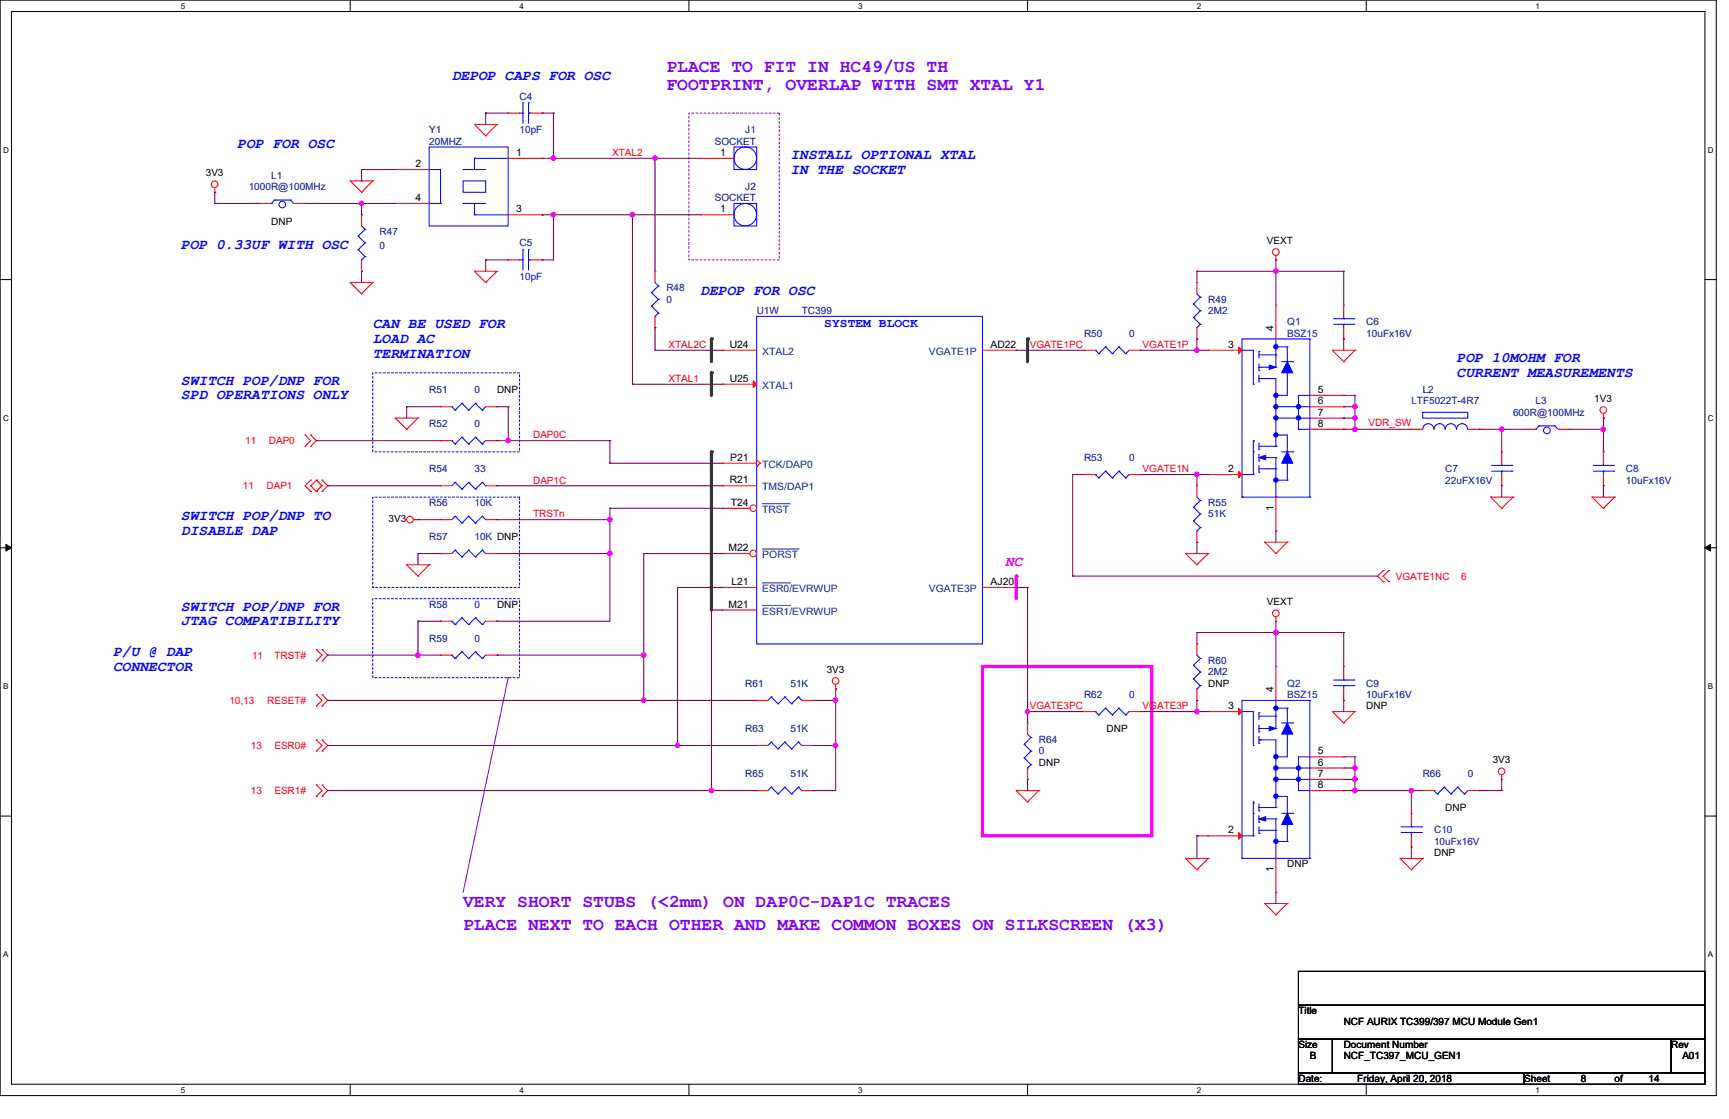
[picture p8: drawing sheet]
<svg xmlns="http://www.w3.org/2000/svg" width="432mm" height="279mm" viewBox="0 0 432 279" stroke-linecap="round" stroke-linejoin="round" font-family="sans-serif">
<path d="M0 0h428.6v273.6h-428.6zM2.9 2.9h422.9v267.8h-422.9z" fill="none" stroke="#000" stroke-width=".25"/>
<g fill="#fff">
<path d="M45.2 .4h1.1v2.2h-1.1z"/>
<path d="M45.2 271.1h1.1v2.2h-1.1z"/>
</g>
<path d="M87.5 0v2.9M87.5 270.7v2.9" fill="none" stroke="#000" stroke-width=".25"/>
<g fill="#fff">
<path d="M129.8 .4h1.1v2.2h-1.1z"/>
<path d="M129.8 271.1h1.1v2.2h-1.1z"/>
</g>
<path d="M172 0v2.9M172 270.7v2.9" fill="none" stroke="#000" stroke-width=".25"/>
<g fill="#fff">
<path d="M214.3 .4h1.1v2.2h-1.1z"/>
<path d="M214.3 271.1h1.1v2.2h-1.1z"/>
</g>
<path d="M256.6 0v2.9M256.6 270.7v2.9" fill="none" stroke="#000" stroke-width=".25"/>
<g fill="#fff">
<path d="M298.9 .4h1.1v2.2h-1.1z"/>
<path d="M298.9 271.1h1.1v2.2h-1.1z"/>
</g>
<path d="M341.2 0v2.9M341.2 270.7v2.9" fill="none" stroke="#000" stroke-width=".25"/>
<g fill="#fff">
<path d="M383.5 .4h1.1v2.2h-1.1z"/>
<path d="M383.5 271.1h1.1v2.2h-1.1z"/>
<path d="M.8 36.3h1.4v2.3h-1.4z"/>
<path d="M426.5 36.3h1.4v2.3h-1.4z"/>
<path d="M.8 103.3h1.4v2.2h-1.4z"/>
<path d="M426.5 103.3h1.4v2.2h-1.4z"/>
</g>
<path d="M0 69.8h2.9M425.8 69.8h2.8" fill="none" stroke="#000" stroke-width=".25"/>
<g fill="#fff">
<path d="M.8 170.2h1.3v2.3h-1.3z"/>
<path d="M426.5 170.2h1.3v2.3h-1.3z"/>
</g>
<path d="M0 136.8h2.9M425.8 136.8h2.8" fill="none" stroke="#000" stroke-width=".25"/>
<path d="M1.5 135.9l1.4 .9-1.4 .8zM425.8 136.8l1.4-.9v1.7z" fill="#000" stroke="#000" stroke-width=".25"/>
<g fill="#fff">
<path d="M.8 237.2h1.3v2.2h-1.3z"/>
<path d="M426.5 237.2h1.3v2.2h-1.3z"/>
</g>
<path d="M0 203.8h2.9M425.8 203.8h2.8" fill="none" stroke="#000" stroke-width=".25"/>
<path d="M93.1 93.1h36.7v19.7h-36.7zM93.1 124.1h36.7v22.6h-36.7zM93.1 149.5h36.7v19.7h-36.7z" fill="none" stroke="#00f" stroke-width=".25" stroke-dasharray=".5"/>
<path d="M126.9 169.2h.1M126.9 169.2l-11.2 53.6" fill="none" stroke="#8000ff" stroke-width=".25"/>
<path d="M172 28.2h22.6v36.7h-22.6z" fill="none" stroke="#8000ff" stroke-width=".25" stroke-dasharray=".5"/>
<path d="M256.6 84.6v5.7" fill="none" stroke="#008000" stroke-width=".8"/>
<circle cx="256.6" cy="84.6" r=".4" fill="#008000"/>
<path d="M177.7 93.1v5.6" fill="none" stroke="#008000" stroke-width=".8"/>
<circle cx="177.7" cy="93.1" r=".4" fill="#008000"/>
<path d="M177.7 84.6v5.7" fill="none" stroke="#008000" stroke-width=".8"/>
<circle cx="177.7" cy="84.6" r=".4" fill="#008000"/>
<path d="M177.7 112.8v39.5" fill="none" stroke="#008000" stroke-width=".8"/>
<circle cx="177.7" cy="112.8" r=".4" fill="#008000"/>
<path d="M253.8 143.8v5.7" fill="none" stroke="#f0f" stroke-width=".8"/>
<circle cx="253.8" cy="143.8" r=".4" fill="#f0f"/>
<path d="M245.4 166.4h42.3v42.3h-42.3z" fill="none" stroke="#f0f" stroke-width=".8"/>
<g fill="none" stroke="#f00" stroke-width=".25">
<path d="M118.5 31.1h.1M118.5 31.1h5.6M118.5 31.1l2.8 2.8M121.3 33.9h.1M124.1 31.1h.1M124.1 31.1l-2.8 2.8M126.9 28.2h.1M126.9 28.2h2.9M132.6 28.2h2.8M135.4 28.2h.1M174.9 39.5h.1M174.9 39.5h8.4"/>
<path d="M53.6 48h.1M53.6 46.9v1.1M87.5 45.2h.1M87.5 45.2h5.6M87.5 45.2l2.8 2.8M90.3 48h.1M93.1 45.2h.1M93.1 45.2l-2.8 2.8M174.9 53.6h.1M174.9 53.6h8.4M87.5 70.5h.1M87.5 70.5h5.6"/>
<path d="M87.5 70.5l2.8 2.9M90.3 73.4h.1M93.1 70.5h.1M93.1 70.5l-2.8 2.9M118.5 67.7h.1M118.5 67.7h5.6M118.5 67.7l2.8 2.8M121.3 70.5h.1M124.1 67.7h.1M124.1 67.7l-2.8 2.8M126.9 64.9h.1M126.9 64.9h2.9"/>
<path d="M132.6 64.9h2.8M135.4 64.9h.1M318.6 64.9h.1M318.6 63.8v1.1M335.6 76.2h.1M335.6 76.2v2.8M270.7 87.5h.1M270.7 87.5h2.9M282 87.5h2.8M284.8 87.5h.1M332.7 87.5h.1M332.7 87.5h5.7"/>
<path d="M332.7 87.5l2.9 2.8M335.6 90.3h.1M335.6 84.6h.1M335.6 81.8v2.8M338.4 87.5h.1M338.4 87.5l-2.8 2.8M76.2 111.4h.1M76.2 108.6h.1M76.2 108.6l1.4 1.4-1.4 1.4M77.6 108.6h.1M77.6 111.4h.1M77.6 119.9h.1"/>
<path d="M77.6 108.6l1.4 1.4-1.4 1.4M77.6 119.9l-1.4 1.4 1.4 1.4M79 119.9h.1M79 119.9l1.4 1.4-1.4 1.4M79 119.9l-1.4 1.4M80.4 119.9h.1M80.4 119.9l1.4 1.4-1.4 1.4M98.7 104.4h.1M98.7 104.4h5.7M98.7 104.4l2.9 2.8M101.6 107.2h.1M104.4 104.4h.1"/>
<path d="M104.4 104.4l-2.8 2.8M110 110h.1M110 110h2.8M121.3 110h2.8M124.1 110h.1M375 112.8h.1M375 112.8v2.9M375 118.5v2.8M380.7 107.2h.1M380.7 107.2h2.8M389.1 107.2h2.9M392 107.2h.1"/>
<path d="M400.4 104.4h.1M400.4 112.8h.1M400.4 103.3v1.1M400.4 112.8v2.9M400.4 118.5v2.8M77.6 121.3h.1M77.6 122.7h.1M77.6 121.3l1.4 1.4M79 122.7h.1M80.4 122.7h.1M103.3 129.8h1.1M104.4 129.8h.1"/>
<path d="M296.1 138.2h.1M296.1 138.2h5.7M296.1 138.2l2.8 2.8M298.9 121.3h.1M298.9 135.4h.1M298.9 121.3v2.8M298.9 132.6v2.8M301.8 138.2h.1M301.8 138.2l-2.9 2.8M315.8 135.4h.1M315.8 135.4h5.7M315.8 135.4l2.8 2.8"/>
<path d="M318.6 138.2h.1M321.5 135.4h.1M321.5 135.4l-2.9 2.8M372.2 124.1h.1M372.2 124.1h5.7M372.2 124.1l2.8 2.8M375 126.9h.1M375 121.3h.1M377.9 124.1h.1M377.9 124.1l-2.9 2.8M397.6 124.1h.1M397.6 124.1h5.6"/>
<path d="M397.6 124.1l2.8 2.8M400.4 126.9h.1M400.4 121.3h.1M403.2 124.1h.1M403.2 124.1l-2.8 2.8M101.6 141h.1M101.6 141h5.6M101.6 141l2.8 2.8M104.4 143.8h.1M107.2 141h.1M107.2 141l-2.8 2.8M110 155.1h.1"/>
<path d="M110 155.1h2.8M121.3 155.1h2.8M124.1 155.1h.1M298.9 141h.1M318.6 155.1h.1M318.6 154v1.1M345.4 142.5h.1M345.4 145.2h.1M345.4 142.5l-1.4 1.3 1.4 1.4M346.8 145.2h.1M346.8 142.5h.1M346.8 142.5l-1.4 1.3 1.4 1.4"/>
<path d="M79 176.3h.1M79 173.4h.1M79 165h.1M79 162.2h.1M79 173.4l1.4 1.5-1.4 1.4M79 162.2l1.4 1.4-1.4 1.4M80.4 173.4h.1M80.4 176.3h.1M80.4 162.2h.1M80.4 165h.1M80.4 173.4l1.4 1.5-1.4 1.4M80.4 162.2l1.4 1.4-1.4 1.4"/>
<path d="M208.7 172h.1M208.7 170.9v1.1M298.9 160.8h.1M298.9 174.9h.1M298.9 160.8v2.8M298.9 172v2.9M332.7 177.7h.1M332.7 177.7h5.7M332.7 177.7l2.9 2.8M338.4 177.7h.1M338.4 177.7l-2.8 2.8M79 187.5h.1"/>
<path d="M79 184.7h.1M79 198.8h.1M79 196h.1M79 184.7l1.4 1.4-1.4 1.4M79 196l1.4 1.4-1.4 1.4M80.4 184.7h.1M80.4 187.5h.1M80.4 196h.1M80.4 198.8h.1M80.4 184.7l1.4 1.4-1.4 1.4M80.4 196l1.4 1.4-1.4 1.4M253.8 197.4h.1"/>
<path d="M253.8 197.4h5.7M253.8 197.4l2.8 2.8M256.6 180.5h.1M256.6 194.6h.1M256.6 180.5v2.8M256.6 191.8v2.8M259.5 197.4h.1M259.5 197.4l-2.9 2.8M335.6 180.5h.1M375 194.6h.1M375 193.5v1.1M256.6 200.2h.1"/>
<path d="M296.1 214.3h.1M296.1 214.3h5.7M296.1 214.3l2.8 2.9M298.9 217.2h.1M301.8 214.3h.1M301.8 214.3l-2.9 2.9M349.7 214.3h.1M349.7 214.3h5.6M349.7 214.3l2.8 2.9M352.5 217.2h.1M352.5 203.1h.1M352.5 211.5h.1"/>
<path d="M352.5 203.1v2.8M352.5 208.7v2.8M355.3 214.3h.1M355.3 214.3l-2.8 2.9M315.8 225.6h.1M315.8 225.6h5.7M315.8 225.6l2.8 2.8M318.6 228.4h.1M321.5 225.6h.1M321.5 225.6l-2.9 2.8"/>
<circle cx="53.6" cy="46" r=".83"/>
<circle cx="318.6" cy="62.9" r=".83"/>
<circle cx="400.4" cy="102.4" r=".83"/>
<circle cx="102.4" cy="129.7" r=".83"/>
<circle cx="318.6" cy="153.1" r=".83"/>
<circle cx="208.7" cy="170" r=".83"/>
<circle cx="375" cy="192.6" r=".83"/>
</g>
<path d="M324.3 242.5h101.5v8.5h-101.5zM324.3 251h101.5v8.5h-101.5zM324.3 259.5h8.4v8.4h-8.4zM332.7 259.5h84.6v8.4h-84.6zM417.3 259.5h8.5v8.4h-8.5zM324.3 267.9h56.4v2.8h-56.4zM380.7 267.9h45.1v2.8h-45.1z" fill="none" stroke="#000" stroke-width=".25"/>
<g fill="none" stroke="#00f" stroke-width=".25">
<path d="M129.8 28.2h.8M130.6 25.7h.1M130.6 28.2h.1M130.6 25.7v5.1M132 28.2h.1M132 25.7h.1M132 28.2h.6M132 25.7v5.1M183.3 36.7h5.7v5.6h-5.7zM183.3 50.8h5.7v5.6h-5.7zM129.8 64.9h.8M130.6 62.4h.1"/>
<path d="M130.6 64.9h.1M130.6 62.4v5M132 64.9h.1M132 62.4h.1M132 62.4v5M132 64.9h.6M189 79h56.4v81.8h-56.4zM333 79.6h5.1M335.6 79.6h.1M335.6 79v.6M338.1 79.6h.1M273.6 87.5h.1"/>
<path d="M273.6 87.5l.8 .8M274.4 88.3h.1M276.1 86.6h.1M276.1 86.6l1.7 1.7M276.1 86.6l-1.7 1.7M277.8 88.3h.1M279.4 86.6h.1M279.4 86.6l1.7 1.7M279.4 86.6l-1.6 1.7M281.1 88.3h.1M282 87.5l-.9 .8M333 81h5.1"/>
<path d="M335.6 81h.1M335.6 81v.8M338.1 81h.1M112.8 110h.1M112.8 110l.9 .9M113.7 110.9h.1M115.4 109.2h.1M115.4 109.2l1.7 1.7M115.4 109.2l-1.7 1.7M117.1 110.9h.1M118.7 109.2h.1M118.7 109.2l1.7 1.7"/>
<path d="M118.7 109.2l-1.6 1.7M120.4 110.9h.1M121.3 110l-.9 .9M372.5 117.6h5.1M372.5 116.2h5.1M375 116.2h.1M375 117.6h.1M375 115.7v.5M375 117.6v.9M377.6 117.6h.1M377.6 116.2h.1M383.5 107.2h.1"/>
<path d="M384.3 106.3h.1M384.3 106.3h4M384.3 106.3l-.8 .9M388.3 106.3h.1M388.3 106.3l.8 .9M397.9 117.6h5.1M397.9 116.2h5.1M400.4 116.2h.1M400.4 117.6h.1M400.4 115.7v.5M400.4 117.6v.9M403 117.6h.1"/>
<path d="M403 116.2h.1M298.1 126.7h.1M298.1 130h.1M298.1 126.7l1.7 1.7M298.1 130l1.7 1.7M298.9 132.6h.1M298.9 124.1l.9 .9M299.8 125h.1M299.8 128.4h.1M299.8 131.7h.1M299.8 125l-1.7 1.7M299.8 128.4l-1.7 1.6"/>
<path d="M299.8 131.7l-.9 .9M112.8 155.1h.1M112.8 155.1l.9 .9M113.7 156h.1M115.4 154.3h.1M115.4 154.3l1.7 1.7M115.4 154.3l-1.7 1.7M117.1 156h.1M118.7 154.3h.1M118.7 154.3l1.7 1.7M118.7 154.3l-1.6 1.7M120.4 156h.1"/>
<path d="M121.3 155.1l-.9 .9M298.1 166.1h.1M298.1 169.5h.1M298.1 166.1l1.7 1.7M298.1 169.5l1.7 1.7M298.9 172h.1M298.9 163.6l.9 .8M299.8 164.4h.1M299.8 167.8h.1M299.8 171.2h.1M299.8 164.4l-1.7 1.7M299.8 167.8l-1.7 1.7"/>
<path d="M299.8 171.2l-.9 .8M255.8 185.8h.1M255.8 189.2h.1M255.8 185.8l1.7 1.7M255.8 189.2l1.7 1.7M256.6 191.8h.1M256.6 183.3l.9 .8M257.5 184.1h.1M257.5 187.5h.1M257.5 190.9h.1M257.5 184.1l-1.7 1.7M257.5 187.5l-1.7 1.7"/>
<path d="M257.5 190.9l-.9 .9M349.9 207.9h5.1M349.9 206.5h5.1M352.5 206.5h.1M352.5 207.9h.1M352.5 205.9v.6M352.5 207.9v.8M355 207.9h.1M355 206.5h.1"/>
<circle cx="186.1" cy="39.5" r="2.81"/>
<circle cx="186.1" cy="53.6" r="2.81"/>
<circle cx="386.3" cy="107.5" r=".83"/>
</g>
<circle cx="188.1" cy="138.2" r=".83" fill="#fff" stroke="#f00" stroke-width=".25"/>
<path d="M245.4 87.5h8.4M253.8 87.5h.1M180.5 138.2h.1M180.5 121.3h.1M180.5 138.2h6.8M180.5 121.3h8.5M180.5 146.7h.1M180.5 152.3h.1M180.5 146.7h8.5M180.5 152.3h8.5M245.4 146.7h8.4M253.8 146.7h.1" fill="none" stroke="#f00" stroke-width=".25"/>
<path d="M190.4 137.1h8.9M199.3 137.1h.1M190.4 145.5h6.7M190.4 151.2h6.7M197.1 145.5h.1M197.1 151.2h.1" fill="none" stroke="#004080" stroke-width=".25"/>
<circle cx="188.1" cy="126.9" r=".83" fill="#fff" stroke="#f00" stroke-width=".25"/>
<g fill="none" stroke="#f00" stroke-width=".25">
<path d="M126.9 39.5h8.5M135.4 39.5h.1M64.9 50.8h.1M64.9 50.8h2.8M73.4 50.8h2.8M76.2 50.8h.1M90.3 53.6h.1M90.3 53.6v2.8M98.7 42.3h.1M98.7 50.8h.1M98.7 50.8h8.5M98.7 42.3h8.5"/>
<path d="M126.9 53.6h8.5M135.4 53.6h.1M90.3 67.7h.1M90.3 64.9v2.8M163.6 67.7h.1M163.6 67.7v2.8M163.6 79v2.8M298.9 70.5h.1M298.9 70.5v2.9M318.6 76.2h.1M318.6 76.2v8.4M163.6 81.8h.1"/>
<path d="M180.5 95.9h.1M180.5 87.5h.1M180.5 95.9h8.5M180.5 87.5h8.5M298.9 84.6h.1M298.9 81.8v2.8M301.8 87.5h.1M301.8 87.5h8.4M327.1 98.7h8.5M335.6 98.7h.1M110 101.6h.1M110 101.6h2.8"/>
<path d="M121.3 101.6h2.8M124.1 101.6h.1M180.5 115.7h.1M180.5 115.7h8.5M189 116.5h.1M189 114.8l.8 .9M189.8 115.7h.1M189.8 115.7l-.8 .8M270.7 118.5h.1M270.7 118.5h2.9M282 118.5h2.8M284.8 118.5h.1"/>
<path d="M301.8 118.5h.1M301.8 118.5h8.4M327.1 101.6h8.5M327.1 107.2h8.5M327.1 104.4h8.5M335.6 101.6h.1M335.6 104.4h.1M335.6 107.2h.1M352.5 107.2h.1M352.5 107.2h2.8M366.6 107.2h2.8M369.4 107.2h.1"/>
<path d="M110 129.8h.1M110 121.3h.1M110 138.2h.1M110 129.8h2.8M110 121.3h2.8M110 138.2h2.8M121.3 129.8h2.8M121.3 121.3h2.8M121.3 138.2h2.8M124.1 129.8h.1M124.1 121.3h.1M124.1 138.2h.1"/>
<path d="M180.5 126.9h.1M180.5 126.9h6.8M318.6 132.6h.1M318.6 124.1v8.5M110 163.6h.1M110 163.6h2.8M121.3 163.6h2.8M124.1 163.6h.1M189 174.9h.1M189 174.9h2.8M200.2 174.9h2.9M203.1 174.9h.1"/>
<path d="M270.7 177.7h.1M270.7 177.7h2.9M282 177.7h2.8M284.8 177.7h.1M301.8 177.7h.1M301.8 177.7h8.4M318.6 166.4h.1M318.6 166.4v8.5M335.6 166.4h.1M335.6 174.9h.1M335.6 166.4v2.8M335.6 172v2.9"/>
<path d="M189 186.1h.1M189 197.4h.1M189 197.4h2.8M189 186.1h2.8M200.2 197.4h2.9M200.2 186.1h2.9M203.1 186.1h.1M203.1 197.4h.1M327.1 197.4h8.5M327.1 189h8.5M327.1 191.8h8.5M327.1 194.6h8.5"/>
<path d="M335.6 189h.1M335.6 191.8h.1M335.6 194.6h.1M335.6 197.4h.1M355.3 197.4h.1M355.3 197.4h2.8M366.6 197.4h2.8M369.4 197.4h.1M301.8 208.7h.1M301.8 208.7h8.4M318.6 214.3v8.5M318.6 222.8h.1"/>
</g>
<path d="M190.4 125.8h6.7M197.1 125.8h.1" fill="none" stroke="#004080" stroke-width=".25"/>
<g fill="#f00" stroke="#f00" stroke-width=".25">
<path d="M188.1 95.1l.9 .8-.9 .9z"/>
<path d="M309.3 176.8l.9 .9-.9 .8z"/>
<path d="M309.3 207.9l.9 .8-.9 .8z"/>
<path d="M309.3 86.6l.9 .9-.9 .8z"/>
<path d="M309.3 117.6l.9 .9-.9 .8z"/>
</g>
<g fill="none" stroke="#00f" stroke-width=".25">
<path d="M107.2 36.7h19.7v19.7h-19.7zM118.5 39.5h.1M118.5 39.5h8.4M118.5 39.5v2.8M67.7 50.8h.1M68.6 50h.1M68.6 50h3.9M68.6 50l-.9 .8M72.5 50h.1M72.5 50l.9 .8M89.5 59h.1M89.5 59l1.6 1.7"/>
<path d="M90.3 56.4l.8 .9M91.1 57.3h.1M91.1 57.3l-1.6 1.7M107.2 50.8h.1M107.2 42.3h.1M107.2 42.3h2.8v8.5M107.2 50.8h2.8M110 50.8h.1M115.7 45.2h5.6v2.8h-5.6zM115.7 42.3h.1M115.7 50.8h.1M115.7 42.3h5.6"/>
<path d="M115.7 50.8h5.6M118.5 53.6h.1M118.5 50.8h.1M118.5 53.6h8.4M118.5 50.8v2.8M89.5 62.4h.1M89.5 62.4l1.6 1.7M90.3 64.9h.1M91.1 60.7h.1M91.1 64.1h.1M91.1 60.7l-1.6 1.7M91.1 64.1l-.8 .8"/>
<path d="M162.7 73.1h.1M162.7 76.5h.1M162.7 73.1l1.7 1.7M162.7 76.5l1.7 1.6M163.6 79h.1M163.6 70.5l.8 .9M164.4 71.4h.1M164.4 74.8h.1M164.4 78.1h.1M164.4 71.4l-1.7 1.7M164.4 74.8l-1.7 1.7M164.4 78.1l-.8 .9"/>
<path d="M298.1 75.9h.1M298.1 79.3h.1M298.1 75.9l1.7 1.7M298.1 79.3l1.7 1.7M298.9 73.4l.9 .8M299.8 74.2h.1M299.8 77.6h.1M299.8 74.2l-1.7 1.7M299.8 77.6l-1.7 1.7M298.9 81.8h.1M299.8 81h.1M299.8 81l-.9 .8"/>
<path d="M310.2 87.5h.1M310.2 87.5h2.8v8.4M313 95.9h.1M314.4 92.5h.1M314.4 95.3h.1M314.4 94.5h.1M314.4 87.8h.1M314.4 91.7h.1M314.4 94.5h4.2v16.9M314.4 87.8v1.7M314.4 90.8v1.7M314.4 93.7v1.6"/>
<path d="M314.4 88.6h4.2M314.4 91.7h2.8M314.7 94.5h.1M318.6 98.7h.1M318.6 91.7h.1M318.6 86.6h.1M318.6 88.6h.1M318.6 84.6v7.1M318.6 86.6h2.9M320.1 90.3h2.8M321.5 93.1h.1M321.5 86.6h.1"/>
<path d="M321.5 86.6v3.7M321.5 93.1v5.6h-2.9M322.9 90.3h.1M327.1 84.6h.1M327.1 98.7h.1M327.1 84.6v39.5M327.1 84.6h-16.9v39.5M327.1 98.7h-2.8v8.5M112.8 101.6h.1M112.8 101.6l.9 .8M113.7 102.4h.1M115.4 100.7h.1"/>
<path d="M115.4 100.7l1.7 1.7M115.4 100.7l-1.7 1.7M117.1 102.4h.1M118.7 100.7h.1M118.7 100.7l1.7 1.7M118.7 100.7l-1.6 1.7M120.4 102.4h.1M121.3 101.6l-.9 .8M273.6 118.5h.1M273.6 118.5l.8 .8M274.4 119.3h.1M276.1 117.6h.1"/>
<path d="M276.1 117.6l1.7 1.7M276.1 117.6l-1.7 1.7M277.8 119.3h.1M279.4 117.6h.1M279.4 117.6l1.7 1.7M279.4 117.6l-1.6 1.7M281.1 119.3h.1M282 118.5l-.9 .8M310.2 118.5h2.8M313 118.5h.1M313 112.8h.1M313 110.3h.1"/>
<path d="M313 110h.1M313 110v8.5M314.4 112.3h.1M314.4 115.1h.1M314.4 117.9h.1M314.4 110.6v1.7M314.4 113.4v1.7M314.4 116.2v1.7M314.4 111.4h4.2M314.4 114.3h.6M314.4 117.1h4.2M315 114.3h.1"/>
<path d="M316.1 114.3h2.5M318.6 111.4h.1M318.6 114.3h.1M318.6 117.1h.1M318.6 119.9h.1M318.6 108.6h.1M318.6 101.6h.1M318.6 108.6h2.9v4.2M318.6 114.3v9.8M318.6 119.9h2.9M318.6 101.6h8.5M318.6 104.4h8.5"/>
<path d="M320.1 112.8h2.8M321.5 112.8h.1M321.5 119.9h.1M321.5 115.7v4.2M322.9 112.8h.1M324.3 101.6h.1M324.3 104.4h.1M324.3 107.2h.1M324.3 107.2h2.8M327.1 101.6h.1M327.1 104.4h.1M327.1 107.2h.1"/>
<path d="M355.3 103h11.3v1.4h-11.3zM355.3 107.2a1.4 1.4 0 0 1 1.4-1.4 1.4 1.4 0 0 1 1.4 1.4 1.45 1.45 0 0 1 1.4-1.4 1.38 1.38 0 0 1 1.4 1.4M360.9 107.2a1.4 1.4 0 0 1 1.4-1.4 1.4 1.4 0 0 1 1.4 1.4 1.45 1.45 0 0 1 1.5-1.4 1.38 1.38 0 0 1 1.3 1.4M113.7 128.9h.1M113.7 120.4h.1M113.7 137.4h.1M113.7 128.9l-.9 .9M113.7 128.9l1.7 1.7M113.7 120.4l-.9 .9M113.7 120.4l1.7 1.7M113.7 137.4l-.9 .8M113.7 137.4l1.7 1.7"/>
<path d="M115.4 130.6h.1M115.4 122.1h.1M115.4 139.1h.1M117.1 128.9h.1M117.1 120.4h.1M117.1 137.4h.1M117.1 128.9l-1.7 1.7M117.1 128.9l1.6 1.7M117.1 120.4l-1.7 1.7M117.1 120.4l1.6 1.7M117.1 137.4l-1.7 1.7M117.1 137.4l1.6 1.7"/>
<path d="M118.7 130.6h.1M118.7 122.1h.1M118.7 139.1h.1M120.4 128.9h.1M120.4 120.4h.1M120.4 137.4h.1M120.4 128.9l-1.7 1.7M120.4 128.9l.9 .9M120.4 120.4l-1.7 1.7M120.4 120.4l.9 .9M120.4 137.4l-1.7 1.7M120.4 137.4l.9 .8"/>
<path d="M121.3 129.8h.1M121.3 121.3h.1M121.3 138.2h.1M310.2 124.1h.1M310.2 124.1h16.9M318.6 124.1h.1M327.1 124.1h.1M112.8 163.6h.1M112.8 163.6l.9 .8M113.7 164.4h.1M115.4 162.7h.1M115.4 162.7l1.7 1.7"/>
<path d="M115.4 162.7l-1.7 1.7M117.1 164.4h.1M118.7 162.7h.1M118.7 162.7l1.7 1.7M118.7 162.7l-1.6 1.7M120.4 164.4h.1M121.3 163.6l-.9 .8M192.6 174h.1M192.6 174l-.8 .9M192.6 174l1.7 1.7M194.3 175.7h.1M196 174h.1"/>
<path d="M196 174l-1.7 1.7M196 174l1.7 1.7M197.7 175.7h.1M199.4 174h.1M199.4 174l-1.7 1.7M199.4 174l.8 .9M200.2 174.9h.1M273.6 177.7h.1M273.6 177.7l.8 .8M274.4 178.5h.1M276.1 176.8h.1M276.1 176.8l1.7 1.7"/>
<path d="M276.1 176.8l-1.7 1.7M277.8 178.5h.1M279.4 176.8h.1M279.4 176.8l1.7 1.7M279.4 176.8l-1.6 1.7M281.1 178.5h.1M282 177.7l-.9 .8M310.2 177.7h.1M310.2 177.7h2.8v8.4M314.4 178h.1M314.4 178v1.7M314.4 178.8h4.2"/>
<path d="M318.6 176.8h.1M318.6 178.8h.1M318.6 174.9v7M318.6 176.8h2.9M321.5 176.8h.1M321.5 176.8v3.7M327.1 174.9h.1M327.1 174.9h-16.9v39.4M327.1 174.9v39.4M333 171.2h5.1M333 169.8h5.1M335.6 169.8h.1"/>
<path d="M335.6 171.2h.1M335.6 169.2v.6M335.6 171.2v.8M338.1 171.2h.1M338.1 169.8h.1M192.6 185.3h.1M192.6 196.6h.1M192.6 185.3l-.8 .8M192.6 185.3l1.7 1.7M192.6 196.6l-.8 .8M192.6 196.6l1.7 1.6M194.3 187h.1"/>
<path d="M194.3 198.2h.1M196 185.3h.1M196 196.6h.1M196 185.3l-1.7 1.7M196 185.3l1.7 1.7M196 196.6l-1.7 1.6M196 196.6l1.7 1.6M197.7 187h.1M197.7 198.2h.1M199.4 185.3h.1M199.4 196.6h.1M199.4 185.3l-1.7 1.7"/>
<path d="M199.4 185.3l.8 .8M199.4 196.6l-1.7 1.6M199.4 196.6l.8 .8M200.2 186.1h.1M200.2 197.4h.1M313 186.1h.1M314.4 182.8h.1M314.4 185.6h.1M314.4 184.7h.1M314.4 181.9h.1M314.4 184.7h4.2v16.9M314.4 181.1v1.7"/>
<path d="M314.4 183.9v1.7M314.4 181.9h2.8M314.7 184.7h.1M318.6 198.8h.1M318.6 189h.1M318.6 181.9h.1M318.6 191.8h.1M318.6 198.8h2.9v4.3M318.6 191.8h8.5M318.6 194.6h8.5M320.1 180.5h2.8M321.5 183.3h.1"/>
<path d="M321.5 183.3v5.7h-2.9M322.9 180.5h.1M324.3 191.8h.1M324.3 194.6h.1M324.3 197.4h.1M324.3 197.4h2.8M327.1 189h.1M327.1 191.8h.1M327.1 194.6h.1M327.1 197.4h.1M327.1 189h-2.8v8.4M358.1 197.4h.1"/>
<path d="M358.1 197.4l.9 .8M359 198.2h.1M360.7 196.6h.1M360.7 196.6l1.7 1.6M360.7 196.6l-1.7 1.6M362.4 198.2h.1M364 196.6h.1M364 196.6l1.7 1.6M364 196.6l-1.6 1.6M365.7 198.2h.1M366.6 197.4l-.9 .8M310.2 214.3h.1"/>
<path d="M310.2 208.7h2.8M310.2 214.3h16.9M313 208.7h.1M313 203.1h.1M313 200.5h.1M313 200.2h.1M313 200.2v8.5M314.4 202.5h.1M314.4 205.3h.1M314.4 208.1h.1M314.4 201.6h4.2M314.4 200.8v1.7"/>
<path d="M314.4 203.6v1.7M314.4 206.5v1.6M314.4 204.5h.6M314.4 207.3h4.2M315 204.5h.1M316.1 204.5h2.5M318.6 201.6h.1M318.6 214.3h.1M318.6 204.5h.1M318.6 207.3h.1M318.6 210.1h.1M318.6 204.5v9.8"/>
<path d="M318.6 210.1h2.9M320.1 203.1h2.8M321.5 203.1h.1M321.5 210.1h.1M321.5 205.9v4.2M322.9 203.1h.1M327.1 214.3h.1"/>
<circle cx="70.5" cy="51.1" r=".83"/>
</g>
<g fill="#00f" stroke="#00f" stroke-width=".25">
<path d="M321.5 180.5l1.4 2.8h-2.8z"/>
<path d="M314.4 204.5l1.7-.6v1.1z"/>
<path d="M321.5 203.1l1.4 2.8h-2.8z"/>
<path d="M316.9 181.4l1.7 .5-1.7 .6z"/>
<path d="M321.5 90.3l1.4 2.8h-2.8z"/>
<path d="M314.4 114.3l1.7-.6v1.1z"/>
<path d="M321.5 112.8l1.4 2.9h-2.8z"/>
<path d="M316.9 91.1l1.7 .6-1.7 .5z"/>
<circle cx="318.6" cy="198.8" r=".55"/>
<circle cx="318.6" cy="210.1" r=".55"/>
<circle cx="318.6" cy="176.8" r=".55"/>
<circle cx="318.6" cy="188.9" r=".55"/>
<circle cx="318.6" cy="191.8" r=".55"/>
<circle cx="318.6" cy="194.6" r=".55"/>
<circle cx="324.3" cy="191.8" r=".55"/>
<circle cx="324.3" cy="194.6" r=".55"/>
<circle cx="318.6" cy="108.6" r=".55"/>
<circle cx="318.6" cy="119.9" r=".55"/>
<circle cx="318.6" cy="86.6" r=".55"/>
<circle cx="318.6" cy="98.7" r=".55"/>
<circle cx="318.6" cy="101.5" r=".55"/>
<circle cx="318.6" cy="104.4" r=".55"/>
<circle cx="324.3" cy="101.5" r=".55"/>
<circle cx="324.3" cy="104.4" r=".55"/>
</g>
<g fill="none" stroke="#800040" stroke-width=".25">
<path d="M121.3 28.2h.1M121.3 28.2h5.6M121.3 28.2v2.9M135.4 39.5h.1M135.4 28.2h.1M135.4 39.5h39.5M135.4 28.2h2.8M138.2 28.2h.1M138.2 39.5h.1M138.2 28.2v11.3M163.6 39.5h.1M163.6 39.5v28.2"/>
<path d="M53.6 48h.1M53.6 50.8h.1M53.6 50.8h11.3M53.6 48v2.8M76.2 50.8h.1M76.2 50.8h22.5M90.3 42.3h.1M90.3 45.2h.1M90.3 50.8h.1M90.3 53.6h.1M90.3 42.3h8.4M90.3 42.3v2.9"/>
<path d="M90.3 50.8v2.8M135.4 53.6h.1M135.4 53.6h39.5M138.2 53.6h.1M138.2 53.6v11.3h-2.8M157.9 53.6h.1M157.9 53.6v42.3M90.3 67.7h.1M90.3 67.7v2.8M121.3 64.9h.1M121.3 64.9v2.8M121.3 64.9h5.6"/>
<path d="M135.4 64.9h.1M298.9 67.7h.1M298.9 67.7h36.7M298.9 67.7v2.8M318.6 64.9h.1M318.6 67.7h.1M318.6 64.9v11.3M335.6 67.7h.1M335.6 67.7v8.5M157.9 95.9h.1M157.9 95.9h22.6M163.6 81.8h.1"/>
<path d="M163.6 87.5h.1M163.6 87.5h16.9M163.6 81.8v5.7M253.8 87.5h.1M253.8 87.5h16.9M284.8 87.5h.1M284.8 87.5h17M298.9 84.6h.1M298.9 87.5h.1M298.9 84.6v2.9M335.6 84.6h.1M335.6 98.7h.1"/>
<path d="M335.6 84.6v2.9M335.6 98.7h2.8M338.4 98.7h.1M338.4 98.7v8.5M79 110h.1M79 110h31M101.6 101.6h.1M101.6 101.6h8.4M101.6 101.6v2.8M124.1 110h.1M124.1 101.6h.1M124.1 110h28.2"/>
<path d="M124.1 101.6h2.8M126.9 101.6h.1M126.9 110h.1M126.9 101.6v8.4M152.3 110h.1M152.3 115.7h.1M152.3 110v5.7M152.3 115.7h28.2M267.9 118.5h.1M267.9 118.5h2.8M267.9 118.5v25.3M284.8 118.5h.1"/>
<path d="M284.8 118.5h17M298.9 118.5h.1M298.9 118.5v2.8M335.6 101.6h.1M335.6 104.4h.1M335.6 107.2h.1M335.6 101.6h2.8M335.6 104.4h2.8M335.6 107.2h16.9M338.4 101.6h.1M338.4 104.4h.1M338.4 107.2h.1"/>
<path d="M369.4 107.2h.1M369.4 107.2h11.3M375 107.2h.1M375 107.2v5.6M392 107.2h8.4M400.4 107.2h.1M400.4 104.4h.1M400.4 104.4v8.4M81.8 121.3h.1M81.8 121.3h28.2M104.4 138.2h.1M104.4 129.8h.1"/>
<path d="M104.4 129.8h5.6M104.4 138.2v2.8M104.4 138.2h5.6M124.1 121.3h.1M124.1 129.8h.1M124.1 138.2h.1M124.1 121.3h56.4M124.1 129.8h28.2M124.1 138.2h28.2M152.3 126.9h.1M152.3 129.8h.1M152.3 138.2h.1"/>
<path d="M152.3 126.9v28.2h-28.2M152.3 126.9h28.2M160.8 138.2h.1M160.8 138.2h19.7M160.8 138.2v36.7M298.9 135.4h.1M298.9 135.4v2.8M318.6 132.6h.1M318.6 132.6v2.8M375 121.3h.1M375 121.3v2.8M400.4 121.3h.1"/>
<path d="M400.4 121.3v2.8M104.4 155.1h.1M104.4 155.1v8.5M104.4 155.1h5.6M124.1 155.1h.1M169.2 146.7h.1M169.2 146.7h11.3M169.2 146.7v39.4M177.7 152.3h.1M177.7 152.3h2.8M177.7 152.3v45.1M253.8 146.7h.1"/>
<path d="M253.8 146.7h2.8M256.6 146.7h.1M256.6 146.7v33.8M267.9 143.8h.1M267.9 143.8h76.1M298.9 157.9h.1M298.9 157.9v2.9M298.9 157.9h36.7M318.6 155.1h.1M318.6 157.9h.1M318.6 155.1v11.3M335.6 157.9h.1"/>
<path d="M335.6 157.9v8.5M81.8 163.6h.1M81.8 174.9h.1M81.8 163.6h28.2M81.8 174.9h107.2M104.4 163.6h.1M124.1 163.6h.1M124.1 163.6h36.7M160.8 163.6h.1M160.8 174.9h.1M203.1 174.9h.1M203.1 174.9h5.6"/>
<path d="M208.7 174.9h.1M208.7 172h.1M208.7 172v25.4h-5.6M256.6 177.7h.1M256.6 177.7h14.1M284.8 177.7h.1M284.8 177.7h17M298.9 174.9h.1M298.9 177.7h.1M298.9 174.9v2.8M335.6 174.9h.1M335.6 174.9v2.8"/>
<path d="M81.8 186.1h.1M81.8 197.4h.1M81.8 186.1h107.2M81.8 197.4h107.2M169.2 186.1h.1M177.7 197.4h.1M203.1 197.4h.1M203.1 186.1h.1M203.1 186.1h5.6M208.7 186.1h.1M256.6 194.6h.1M256.6 194.6v2.8"/>
<path d="M335.6 197.4h.1M335.6 197.4h19.7M335.6 189h2.8M335.6 194.6h2.8M335.6 191.8h2.8M338.4 189h.1M338.4 191.8h.1M338.4 194.6h.1M338.4 197.4h.1M338.4 189v8.4M352.5 197.4h.1M352.5 197.4v5.7"/>
<path d="M369.4 197.4h.1M369.4 197.4h5.6M375 197.4h.1M375 194.6v2.8M298.9 208.7h.1M298.9 208.7v5.6M298.9 208.7h2.9M352.5 211.5h.1M352.5 211.5v2.8M318.6 225.6h.1M318.6 222.8v2.8"/>
</g>
<g fill="#f0f" stroke="#f0f" stroke-width=".25">
<circle cx="126.9" cy="110" r=".55"/>
<circle cx="138.2" cy="53.6" r=".55"/>
<circle cx="160.7" cy="163.6" r=".55"/>
<circle cx="152.3" cy="129.7" r=".55"/>
<circle cx="298.9" cy="87.4" r=".54"/>
<circle cx="318.6" cy="67.7" r=".55"/>
<circle cx="338.4" cy="107.2" r=".55"/>
<circle cx="338.4" cy="104.4" r=".55"/>
<circle cx="338.4" cy="101.5" r=".55"/>
<circle cx="298.9" cy="118.4" r=".54"/>
<circle cx="375" cy="107.2" r=".55"/>
<circle cx="157.9" cy="53.6" r=".54"/>
<circle cx="152.3" cy="138.2" r=".55"/>
<circle cx="104.4" cy="163.6" r=".55"/>
<circle cx="160.7" cy="174.8" r=".55"/>
<circle cx="138.2" cy="39.5" r=".55"/>
<circle cx="163.6" cy="39.5" r=".55"/>
<circle cx="169.2" cy="186.1" r=".55"/>
<circle cx="177.7" cy="197.4" r=".55"/>
<circle cx="208.7" cy="186.1" r=".55"/>
<circle cx="208.7" cy="174.8" r=".55"/>
<circle cx="90.3" cy="50.8" r=".55"/>
<circle cx="400.4" cy="107.2" r=".55"/>
<circle cx="298.9" cy="177.7" r=".54"/>
<circle cx="318.6" cy="157.9" r=".55"/>
<circle cx="256.6" cy="177.7" r=".54"/>
<circle cx="338.4" cy="194.6" r=".55"/>
<circle cx="338.4" cy="197.4" r=".55"/>
<circle cx="338.4" cy="191.8" r=".55"/>
<circle cx="352.5" cy="197.4" r=".55"/>
</g>
<g font-size="4.5" fill="#8000ff">
<text x="166.4" y="17.9">PLACE TO FIT IN HC49/US TH</text>
<text x="166.4" y="22.4">FOOTPRINT, OVERLAP WITH SMT XTAL Y1</text>
<text x="115.7" y="226.6">VERY SHORT STUBS (&lt;2mm) ON DAP0C-DAP1C TRACES</text>
<text x="115.7" y="232.2">PLACE NEXT TO EACH OTHER AND MAKE COMMON BOXES ON SILKSCREEN (X3)</text>
</g>
<g font-size="3.6" fill="#00f">
<text x="112.8" y="20">DEPOP CAPS FOR OSC</text>
<text x="59.3" y="36.9">POP FOR OSC</text>
<text x="197.4" y="39.7">INSTALL OPTIONAL XTAL</text>
<text x="197.4" y="43.3">IN THE SOCKET</text>
<text x="45.2" y="62.3">POP 0.33UF WITH OSC</text>
<text x="174.9" y="73.5">DEPOP FOR OSC</text>
<text x="93.1" y="82">CAN BE USED FOR</text>
<text x="93.1" y="85.6">LOAD AC</text>
<text x="93.1" y="89.3">TERMINATION</text>
<text x="363.8" y="90.5">POP 10MOHM FOR</text>
<text x="363.8" y="94.1">CURRENT MEASUREMENTS</text>
<text x="45.2" y="96.1">SWITCH POP/DNP FOR</text>
<text x="45.2" y="99.7">SPD OPERATIONS ONLY</text>
<text x="45.2" y="129.9">SWITCH POP/DNP TO</text>
<text x="45.2" y="133.6">DISABLE DAP</text>
<text x="45.2" y="152.5">SWITCH POP/DNP FOR</text>
<text x="45.2" y="156.1">JTAG COMPATIBILITY</text>
<text x="28.2" y="163.8">P/U @ DAP</text>
<text x="28.2" y="167.4">CONNECTOR</text>
</g>
<text font-size="3.6" fill="#f0f" x="251" y="141.2">NC</text>
<text font-size="3.1" fill="#00f" x="205.9" y="81.6">SYSTEM BLOCK</text>
<g font-size="2.5" fill="#000080">
<text x="129.8" y="24.9">C4</text>
<text x="107.2" y="33.3">Y1</text>
<text x="129.8" y="33.3">10pF</text>
<text x="186.1" y="33.3">J1</text>
<text x="107.2" y="36.2">20MHZ</text>
<text x="178.5" y="36.2">SOCKET</text>
<text x="62.1" y="47.4">1000R@100MHz</text>
<text x="67.7" y="44.6">L1</text>
<text x="186.1" y="47.4">J2</text>
<text x="178.5" y="50.3">SOCKET</text>
<text x="94.8" y="58.7">R47</text>
<text x="94.8" y="62.1">0</text>
<text x="129.8" y="61.5">C5</text>
<text x="129.8" y="70">10pF</text>
<text x="166.4" y="72.8">R48</text>
<text x="166.4" y="75.6">0</text>
<text x="301.8" y="75.6">R49</text>
<text x="189" y="78.4">U1W</text>
<text x="200.2" y="78.4">TC399</text>
<text x="301.8" y="78.4">2M2</text>
<text x="321.5" y="81.2">Q1</text>
<text x="341.2" y="81.2">C6</text>
<text x="270.7" y="84.1">R50</text>
<text x="282" y="84.1">0</text>
<text x="321.5" y="84.1">BSZ15</text>
<text x="341.2" y="84.1">10uFx16V</text>
<text x="107.2" y="98.2">R51</text>
<text x="118.5" y="98.2">0</text>
<text x="352.5" y="101">LTF5022T-4R7</text>
<text x="355.3" y="98.2">L2</text>
<text x="383.5" y="101">L3</text>
<text x="107.2" y="106.6">R52</text>
<text x="118.5" y="106.6">0</text>
<text x="377.9" y="103.8">600R@100MHz</text>
<text x="107.2" y="117.9">R54</text>
<text x="118.5" y="117.9">33</text>
<text x="270.7" y="115.1">R53</text>
<text x="282" y="115.1">0</text>
<text x="360.9" y="117.9">C7</text>
<text x="406.1" y="117.9">C8</text>
<text x="360.9" y="120.7">22uFX16V</text>
<text x="406.1" y="120.7">10uFx16V</text>
<text x="107.2" y="126.4">R56</text>
<text x="118.5" y="126.4">10K</text>
<text x="301.8" y="126.4">R55</text>
<text x="301.8" y="129.2">51K</text>
<text x="107.2" y="134.8">R57</text>
<text x="118.5" y="134.8">10K DNP</text>
<text x="107.2" y="151.7">R58</text>
<text x="118.5" y="151.7">0</text>
<text x="107.2" y="160.2">R59</text>
<text x="118.5" y="160.2">0</text>
<text x="301.8" y="165.8">R60</text>
<text x="186.1" y="171.5">R61</text>
<text x="197.4" y="171.5">51K</text>
<text x="301.8" y="168.7">2M2</text>
<text x="321.5" y="171.5">Q2</text>
<text x="341.2" y="171.5">C9</text>
<text x="270.7" y="174.3">R62</text>
<text x="282" y="174.3">0</text>
<text x="321.5" y="174.3">BSZ15</text>
<text x="341.2" y="174.3">10uFx16V</text>
<text x="186.1" y="182.8">R63</text>
<text x="197.4" y="182.8">51K</text>
<text x="259.5" y="185.5">R64</text>
<text x="259.5" y="188.4">0</text>
<text x="186.1" y="194">R65</text>
<text x="197.4" y="194">51K</text>
<text x="355.3" y="194">R66</text>
<text x="366.6" y="194">0</text>
<text x="358.1" y="208.1">C10</text>
<text x="358.1" y="210.9">10uFx16V</text>
</g>
<g font-size="2.5">
<text x="103.8" y="41.7">2</text>
<text x="128.9" y="38.9">1</text>
<text x="179.9" y="38.9">1</text>
<text x="51.4" y="44">3V3</text>
<text x="103.8" y="50.2">4</text>
<text x="128.9" y="53">3</text>
<text x="179.9" y="53">1</text>
<text x="67.7" y="56.1">DNP</text>
<text x="316.4" y="61">VEXT</text>
<text x="318.1" y="82.6" transform="rotate(-90 318.1 82.6)">4</text>
<text x="182.2" y="86.9">U24</text>
<text x="247.4" y="86.9">AD22</text>
<text x="306.7" y="86.9">3</text>
<text x="182.2" y="95.3">U25</text>
<text x="124.1" y="98.2">DNP</text>
<text x="329.1" y="98.1">5</text>
<text x="329.1" y="101">6</text>
<text x="398.1" y="100.4">1V3</text>
<text x="329.1" y="103.8">7</text>
<text x="329.1" y="106.6">8</text>
<text x="182.4" y="115.1">P21</text>
<text x="306.7" y="117.9">2</text>
<text x="182.2" y="120.7">R21</text>
<text x="97" y="130.3">3V3</text>
<text x="182.5" y="126.3">T24</text>
<text x="318.1" y="127.5" transform="rotate(-90 318.1 127.5)">1</text>
<text x="181.9" y="137.6">M22</text>
<text x="182.7" y="146.1">L21</text>
<text x="247.4" y="146.1">AJ20</text>
<text x="124.1" y="151.7">DNP</text>
<text x="181.9" y="151.7">M21</text>
<text x="316.4" y="151.2">VEXT</text>
<text x="206.5" y="168.1">3V3</text>
<text x="301.8" y="171.5">DNP</text>
<text x="318.1" y="172.9" transform="rotate(-90 318.1 172.9)">4</text>
<text x="306.7" y="177.1">3</text>
<text x="341.2" y="177.1">DNP</text>
<text x="276.4" y="182.8">DNP</text>
<text x="259.5" y="191.2">DNP</text>
<text x="329.1" y="188.4">5</text>
<text x="329.1" y="191.2">6</text>
<text x="372.8" y="190.6">3V3</text>
<text x="329.1" y="194">7</text>
<text x="329.1" y="196.8">8</text>
<text x="360.9" y="202.5">DNP</text>
<text x="306.7" y="208.1">2</text>
<text x="358.1" y="213.7">DNP</text>
<text x="318.1" y="217.8" transform="rotate(-90 318.1 217.8)">1</text>
<text x="321.5" y="216.6">DNP</text>
<text x="324.3" y="253.2">Title</text>
<text x="335.6" y="256">NCF AURIX TC399/397 MCU Module Gen1</text>
<text x="324.3" y="261.7">Size</text>
<text x="335.6" y="261.7">Document Number</text>
<text x="417.3" y="261.7">Rev</text>
<text x="327.1" y="264.5">B</text>
<text x="335.6" y="264.5">NCF_TC397_MCU_GEN1</text>
<text x="420.2" y="264.5">A01</text>
<text x="324.3" y="270.1">Date:</text>
<text x="339" y="270.1">Friday, April 20, 2018</text>
<text x="380.7" y="270.1">Sheet</text>
<text x="394.8" y="270.1">8</text>
<text x="403.2" y="270.1">of</text>
<text x="411.7" y="270.1">14</text>
</g>
<g font-size="2.5" fill="#f00">
<text x="152.9" y="39">XTAL2</text>
<text x="167" y="86.9">XTAL2C</text>
<text x="257.2" y="86.9">VGATE1PC</text>
<text x="285.4" y="86.9">VGATE1P</text>
<text x="167" y="95.4">XTAL1</text>
<text x="341.8" y="106.4">VDR_SW</text>
<text x="61.3" y="110.9">11</text>
<text x="67.1" y="110.9">DAP0</text>
<text x="133.1" y="109.5">DAP0C</text>
<text x="285.4" y="117.9">VGATE1N</text>
<text x="60.7" y="122.1">11</text>
<text x="66.5" y="122.1">DAP1</text>
<text x="133.1" y="120.7">DAP1C</text>
<text x="133.1" y="129.2">TRSTn</text>
<text x="348.6" y="144.7">VGATE1NC</text>
<text x="364.9" y="144.7">6</text>
<text x="62.9" y="164.4">11</text>
<text x="68.5" y="164.4">TRST#</text>
<text x="57.3" y="175.7">10,13</text>
<text x="66.8" y="175.7">RESET#</text>
<text x="257.2" y="177.1">VGATE3PC</text>
<text x="285.4" y="177.1">VGATE3P</text>
<text x="62.7" y="187">13</text>
<text x="68.5" y="187">ESR0#</text>
<text x="62.7" y="198.3">13</text>
<text x="68.5" y="198.3">ESR1#</text>
</g>
<g font-size="2.5" fill="#004080">
<text x="190.4" y="88.6">XTAL2</text>
<text x="232" y="88.6">VGATE1P</text>
<text x="190.4" y="97.1">XTAL1</text>
<text x="190.4" y="116.8">TCK/DAP0</text>
<text x="190.4" y="122.4">TMS/DAP1</text>
<text x="190.4" y="128.1">TRST</text>
<text x="190.4" y="139.4">PORST</text>
<text x="190.4" y="147.8">ESR0/EVRWUP</text>
<text x="232" y="147.8">VGATE3P</text>
<text x="190.4" y="153.5">ESR1/EVRWUP</text>
</g>
<g font-size="2">
<text x="45.2" y="2.2">5</text>
<text x="129.8" y="2.2">4</text>
<text x="214.3" y="2.2">3</text>
<text x="298.9" y="2.2">2</text>
<text x="383.5" y="2.2">1</text>
<text x=".8" y="38.1">D</text>
<text x="426.5" y="38.1">D</text>
<text x=".8" y="105.1">C</text>
<text x="426.5" y="105.1">C</text>
<text x=".8" y="172">B</text>
<text x="426.5" y="172">B</text>
<text x=".8" y="239">A</text>
<text x="426.5" y="239">A</text>
<text x="45.2" y="272.9">5</text>
<text x="129.8" y="272.9">4</text>
<text x="214.3" y="272.9">3</text>
<text x="298.9" y="272.9">2</text>
<text x="383.5" y="272.9">1</text>
</g>
</svg>
